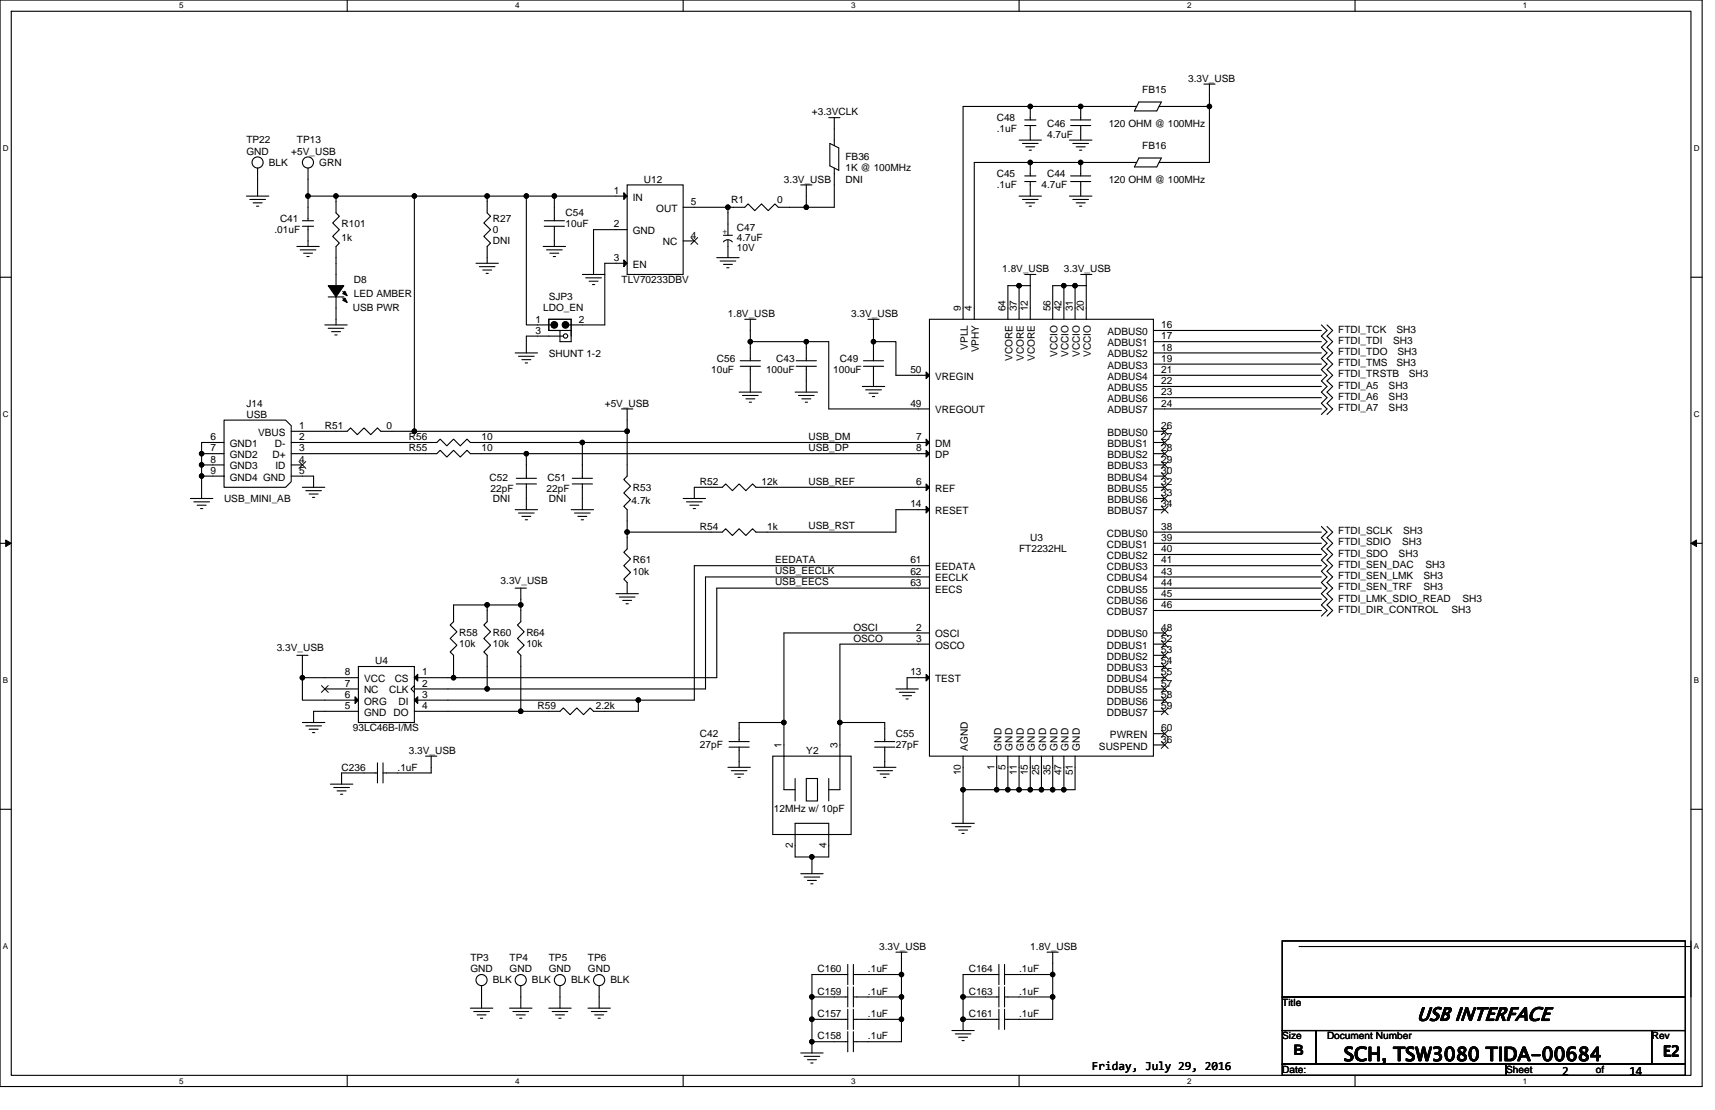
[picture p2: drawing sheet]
<svg xmlns="http://www.w3.org/2000/svg" width="432mm" height="279mm" viewBox="0 0 432 279" stroke-linecap="round" stroke-linejoin="round" font-family="sans-serif">
<path d="M0 0h428.6v273.5h-428.6zM2.8 2.8h422.9v267.9h-422.9z" fill="none" stroke="#000" stroke-width=".28"/>
<g fill="#fff">
<path d="M45.1 .3h1.1v2.3h-1.1z"/>
<path d="M45.1 271h1.1v2.2h-1.1z"/>
</g>
<path d="M87.4 0v2.8M87.4 270.7v2.8" fill="none" stroke="#000" stroke-width=".28"/>
<g fill="#fff">
<path d="M129.7 .3h1.1v2.3h-1.1z"/>
<path d="M129.7 271h1.1v2.2h-1.1z"/>
</g>
<path d="M172 0v2.8M172 270.7v2.8" fill="none" stroke="#000" stroke-width=".28"/>
<g fill="#fff">
<path d="M214.3 .3h1.1v2.3h-1.1z"/>
<path d="M214.3 271h1.1v2.2h-1.1z"/>
</g>
<path d="M256.6 0v2.8M256.6 270.7v2.8" fill="none" stroke="#000" stroke-width=".28"/>
<g fill="#fff">
<path d="M298.9 .3h1.1v2.3h-1.1z"/>
<path d="M298.9 271h1.1v2.2h-1.1z"/>
</g>
<path d="M341.2 0v2.8M341.2 270.7v2.8" fill="none" stroke="#000" stroke-width=".28"/>
<g fill="#fff">
<path d="M383.5 .3h1.1v2.3h-1.1z"/>
<path d="M383.5 271h1.1v2.2h-1.1z"/>
<path d="M.7 36.3h1.5v2.3h-1.5z"/>
<path d="M426.5 36.3h1.4v2.3h-1.4z"/>
<path d="M.7 103.3h1.5v2.2h-1.5z"/>
<path d="M426.5 103.3h1.4v2.2h-1.4z"/>
</g>
<path d="M0 69.8h2.8M425.7 69.8h2.9" fill="none" stroke="#000" stroke-width=".28"/>
<g fill="#fff">
<path d="M.7 170.2h1.4v2.3h-1.4z"/>
<path d="M426.5 170.2h1.3v2.3h-1.3z"/>
</g>
<path d="M0 136.8h2.8M425.7 136.8h2.9" fill="none" stroke="#000" stroke-width=".28"/>
<path d="M1.4 135.9l1.4 .9-1.4 .8zM425.7 136.8l1.4-.9v1.7z" fill="#000" stroke="#000" stroke-width=".25"/>
<g fill="#fff">
<path d="M.7 237.2h1.4v2.2h-1.4z"/>
<path d="M426.4 237.2h1.4v2.2h-1.4z"/>
</g>
<g fill="none" stroke="#000" stroke-width=".28">
<path d="M208.7 29.6h2.8M208.9 36.1l2.3 1.1v5.7l-2.3-1.2zM210.1 29.6v7.1M256.6 35.3h5.6M257.4 36.1h4M258 30.2h2.8M258 31.6h2.8M258.3 37h2.2M259.1 37.8h.6M259.4 31.6v3.7M259.4 26.8h-16.9v53.6M259.4 26.8h12.7"/>
<path d="M259.4 26.8v3.4M269.3 35.3h5.6M269.6 31.6h5M269.6 30.2h5M270.1 36.1h4M271 37h2.2M271.8 37.8h.6M272.1 26.8v3.4M272.1 31.6v3.7M272.1 26.8h14.1M286.7 25.7h5.7l-1.1 2.2h-5.7zM286.7 39.8h5.7l-1.1 2.2h-5.7z"/>
<path d="M303.1 21.2h2.8M304.5 21.2v5.6M304.5 26.8v14.1h-12.7M304.5 26.8h-12.7M62 49.4h5.7M62.9 50.2h3.9M63.7 51.1h2.3M64.6 51.9h.6M64.9 42.3v7.1M76.1 55.6h2.9M76.1 57h2.9M77.6 49.4v6.2"/>
<path d="M77.6 49.4h7M77.6 42.3v7.1M77.6 57v5M84.6 49.4h19.7M84.6 49.4v4.2l.8 .8-1.6 1.7 1.6 1.7-1.6 1.7 1.6 1.7-.8 .8v9.9M104.3 49.4h18.4M104.3 49.4v59.2M122.7 49.4h9.8M122.7 49.4v4.2l.8 .8-1.7 1.7 1.7 1.7-1.7 1.7 1.7 1.7-.8 .8v4.3M132.5 49.4v32.4h6.5M132.5 49.4h7.1M137 57h5.1"/>
<path d="M137 55.6h5.1M139.6 57v5M139.6 49.4v6.2M139.6 49.4h18.3M157.9 46.5h14.1v22.6h-14.1zM157.9 57.8h-8.5v11.3M172 52.2h11.3M182.2 59.2h2.2M183.3 52.2h4.2l.9-.9 1.6 1.7 1.7-1.7 1.7 1.7 1.7-1.7 .9 .9h7M183.3 52.2v7M201.6 46.5h2.8M203 46.5v5.7"/>
<path d="M210.1 42.3v9.9h-7.1M256.6 49.4h5.6M257.4 50.2h4M258 44.3h2.8M258 45.7h2.8M258.3 51.1h2.2M259.1 51.9h.6M259.4 45.7v3.7M259.4 40.9h-14.1v39.5M259.4 40.9h12.7M259.4 40.9v3.4M269.3 49.4h5.6"/>
<path d="M269.6 45.7h5M269.6 44.3h5M270.1 50.2h4M271 51.1h2.2M271.8 51.9h.6M272.1 40.9v3.4M272.1 45.7v3.7M286.2 40.9h-14.1M74.7 62h5.7M75.6 62.9h3.9M76.4 63.7h2.3M77.3 64.6h.5"/>
<path d="M82.6 74.7h4M84.6 74.7v7.1M86.3 73.3l.8 .9M86.3 75l.8 .9M119.8 66.3h5.7M120.7 67.1h3.9M121.5 68h2.3M122.4 68.8h.5M136.8 62h5.6M137.6 62.9h3.9M138.5 63.7h2.2M139.3 64.6h.6"/>
<path d="M146.6 69.1h5.7M147.5 69.9h3.9M148.3 70.8h2.3M149.2 71.6h.5M157.9 66.3h-5.6v15.5h-9.3M172 60.6h2.8M180.5 64.9h5.6M181.3 65.7h4M182.1 60.9a1.42 1.42 0 0 1 2.3 0M182.2 66.5h2.2M183 67.4h.6M183.3 60.3v4.6"/>
<path d="M256.6 71.9h2.8M256.6 71.9h-2.8v8.5M256.6 71.9v8.5M258 69.1h2.8M259.4 71.9v8.5M259.4 69.1v2.8M267.9 71.9h2.8M267.9 71.9h-2.9v8.5M267.9 71.9v8.5M270.7 71.9h2.8M270.7 71.9v8.5M272.1 69.1h2.8"/>
<path d="M273.5 71.9v8.5M273.5 69.1v2.8M81.8 81.8h5.6M82.6 82.6h4M83.5 83.5h2.2M84.3 84.3h.6M129.7 88.8h5.6M130.6 89.7h3.9M131.4 90.5h2.2M132.2 91.4h.6M138.2 80.4v2.8h5.6M138.2 80.4h5.6"/>
<path d="M138.2 80.4v2.8h2.8v2.8h2.8v-2.8M139 81.2h1.1v1.1h-1.1zM141.8 84.6h-9.3v4.2M143.8 80.4v2.8M143.8 80.4v4.2M186.1 98.7h5.6M186.4 92.2h5.1M186.4 90.8h5.1M186.9 99.5h4M187.5 80.4h2.8M188.9 86v4.8M188.9 80.4v5.6"/>
<path d="M188.9 92.2v6.5M188.9 86h14.1M200.2 98.7h5.6M200.5 92.2h5M200.5 90.8h5M201 99.5h4M203 86h5.7v16.9h25.3M203 86v4.8M203 92.2v6.5M217.1 97.3h5.7M217.4 92.2h5.1M217.4 90.8h5.1"/>
<path d="M218 98.1h3.9M218.5 80.4h2.8M218.8 99h2.3M219.6 99.8h.6M219.9 86v4.8M219.9 92.2v5.1M219.9 86h5.7v8.5h8.4M219.9 80.4v5.6M234 80.4h56.4v109.9h-56.4zM290.4 97.3h42.3M290.4 94.5h42.3M290.4 86h42.3"/>
<path d="M290.4 91.7h42.3M332.7 81.8l1.4 1.4-1.4 1.4 1.4 1.4-1.4 1.4 1.4 1.4-1.4 1.4 1.4 1.5-1.4 1.3 1.4 1.5-1.4 1.4 1.4 1.4-1.4 1.4 1.4 1.4-1.4 1.4 1.4 1.4-1.4 1.4M332.7 83.2h-42.3M332.7 88.8h-42.3M334.1 81.8l1.4 1.4-1.4 1.4 1.4 1.4-1.4 1.4 1.4 1.4-1.4 1.4 1.4 1.5-1.4 1.3 1.4 1.5-1.4 1.4 1.4 1.4-1.4 1.4 1.4 1.4-1.4 1.4 1.4 1.4-1.4 1.4M50.8 114.2h5.6M50.8 114.2v2.8h5.6M50.8 117v2.8M50.8 119.8v5.7M56.4 105.7h15.5l1.4 1.4v14.1l-1.4 1.5h-15.5zM56.4 111.4h-5.6v2.8M56.4 119.8h-5.6"/>
<path d="M73.3 108.6h14.1l.9-.9 1.7 1.7 1.7-1.7 1.6 1.7 1.7-1.7 .9 .9h8.4M73.3 114.2h36.7l.8-.9 1.7 1.7 1.7-1.7 1.7 1.7 1.7-1.7 .8 .9h14.1M73.3 119.8h5.7v2.9M73.3 111.4h36.7l.8-.9 1.7 1.7 1.7-1.7 1.7 1.7 1.7-1.7 .8 .9h28.2v9M73.3 117h2.8M104.3 108.6h53.6M132.5 114.2v6.2M132.5 114.2h101.5M146.6 111.4h87.4M156.5 102.9h2.8M157.9 102.9v5.7M157.9 108.6v11.2l-.8 .9 1.7 1.7-1.7 1.7 1.7 1.7-1.7 1.6 .8 .9v5.6h24l.8-.8 1.7 1.7 1.7-1.7 1.7 1.7 1.7-1.7 .8 .8h35.3v-5.6h8.4"/>
<path d="M187.8 100.4h2.2M188.6 101.2h.6M201.9 100.4h2.2M202.7 101.2h.6M290.4 102.9h42.3M290.4 100.1h42.3M290.4 108.6h2.8M290.4 117h2.8M290.4 111.4h2.8M290.4 114.2h2.8M290.4 119.8h2.8M47.9 125.5h5.7"/>
<path d="M48.8 126.3h3.9M49.6 127.2h2.3M50.5 128h.6M76.1 122.7h5.7M77 123.5h3.9M77.8 124.4h2.3M78.7 125.2h.5M129.7 128.3h5.6M130 121.8h5.1M130 120.4h5.1M130.6 129.1h3.9M131.4 130h2.2"/>
<path d="M132.2 130.8h.6M132.5 121.8v6.5M143.8 128.3h5.6M144.1 121.8h5.1M144.1 120.4h5.1M144.7 129.1h3.9M145.5 130h2.2M146.3 130.8h.6M146.6 121.8v6.5M157.9 133.9v4.3l-.8 .8 1.7 1.7-1.7 1.7 1.7 1.7-1.7 1.7 .8 .8v2.8M172 125.5h5.6M172.8 126.3h4"/>
<path d="M173.7 127.2h2.2M174.5 128h.6M234 122.7h-43.7l-.8-.9-1.7 1.7-1.7-1.7-1.7 1.7-1.7-1.7-.8 .9h-7.1v2.8M290.4 122.7h2.8M290.4 125.5h2.8M290.4 128.3h2.8M332.7 132.5l1.4 1.4-1.4 1.4 1.4 1.5-1.4 1.4 1.4 1.4-1.4 1.4 1.4 1.4-1.4 1.4 1.4 1.4-1.4 1.4 1.4 1.4-1.4 1.4 1.4 1.5-1.4 1.4 1.4 1.4-1.4 1.4M332.7 139.6h-42.3M332.7 136.8h-42.3M332.7 133.9h-42.3M334.1 132.5l1.4 1.4-1.4 1.4 1.4 1.5-1.4 1.4 1.4 1.4-1.4 1.4 1.4 1.4-1.4 1.4 1.4 1.4-1.4 1.4 1.4 1.4-1.4 1.4 1.4 1.5-1.4 1.4 1.4 1.4-1.4 1.4M122.7 152.3h-8.5v4.2l-.9 .8 1.7 1.7-1.7 1.7 1.7 1.7-1.7 1.7 .9 .9v5.6"/>
<path d="M122.7 152.3h8.4M122.7 152.3v4.2l-.9 .8 1.7 1.7-1.7 1.7 1.7 1.7-1.7 1.7 .9 .9v8.4M129.7 148h2.8M131.1 152.3v4.2l-.8 .8 1.7 1.7-1.7 1.7 1.7 1.7-1.7 1.7 .8 .9v14M131.1 148v4.3M155.1 149.4h5.6M155.9 150.3h4M156.8 151.1h2.2M157.6 152h.6M234 159.3h-36.6v22.6M234 142.4h-59.2v33.8h-14.1M234 148h-53.5v22.6h-66.3"/>
<path d="M234 145.2h-56.4v28.2h-54.9M290.4 159.3h2.8M332.7 145.2h-42.3M332.7 142.4h-42.3M332.7 148h-42.3M332.7 153.7h-42.3M332.7 150.9h-42.3M74.7 165h2.9M76.1 170.6v5.6h14.1M76.1 170.6h14.1M76.1 165v5.6M81.8 173.4h8.4"/>
<path d="M90.2 167.8h14.1v14.1h-14.1zM90.2 179h-11.2v2.9M104.3 179h26.8M104.3 172.6l-.8 .8 .8 .9M114.2 170.6h-9.9M122.7 173.4h-18.4M160.7 176.2v2.8h-11.3l-.8-.8-1.7 1.7-1.7-1.7-1.7 1.7-1.7-1.7-.8 .8h-9.9M160.7 176.2h-56.4M225.6 173.4h5.6M226.4 174.3h4M227.3 175.1h2.2M228.1 175.9h.6"/>
<path d="M234 162.1h-22.5v19.8M234 170.6h-5.6v2.8M290.4 170.6h2.8M290.4 173.4h2.8M290.4 176.2h2.8M290.4 179h2.8M290.4 162.1h2.8M290.4 165h2.8M290.4 167.8h2.8M76.1 181.9h5.7M77 182.7h3.9M77.8 183.6h2.3"/>
<path d="M78.7 184.4h.5M83.2 197.4h5.6M84 198.2h4M84.9 199.1h2.2M85.7 199.9h.6M95 192v5.1M95 194.6h-9v2.8M96.4 192v5.1M107.1 190.3h2.9M108.6 190.3v4.3h-12.2M183.3 193.1h5.6M183.6 188.1h5"/>
<path d="M183.6 186.7h5M184.1 194h4M185 194.8h2.2M185.8 195.7h.6M186.1 188.1v5M194.6 190.3h19.7v19.8h-19.7zM197.4 181.9h-11.3v4.8M197.4 181.9v16.9h2.8M200.2 196v5.6M203 196h2.8v5.6h-2.8zM208.7 196v5.6M211.5 181.9h11.3v4.8"/>
<path d="M211.5 181.9v16.9h-2.8M219.9 193.1h5.7M220.2 188.1h5.1M220.2 186.7h5.1M220.8 194h3.9M221.6 194.8h2.3M222.5 195.7h.5M222.8 188.1v5M242.5 198.8v8.4M242.5 190.3v8.5M242.5 198.8h8.5M251 198.8h2.8"/>
<path d="M251 190.3v8.5M253.8 198.8h2.8M253.8 190.3v8.5M256.6 198.8h2.8M256.6 190.3v8.5M259.4 198.8h2.8M259.4 190.3v8.5M262.2 198.8h2.8M262.2 190.3v8.5M265 198.8h2.9M265 190.3v8.5M267.9 190.3v8.5"/>
<path d="M270.7 190.3v8.5h-2.8M290.4 187.5h2.8M290.4 184.7h2.8M0 203.7h2.8M200.2 207.2h8.5v8.5h-8.5zM201.6 219.9h5.6M204.4 215.7v4.2M239.7 207.2h5.6M240.5 208.1h4M241.4 208.9h2.2M242.2 209.8h.6M425.7 203.7h2.9"/>
<path d="M202.5 220.8h3.9M203.3 221.6h2.2M204.1 222.5h.6M225.6 239.7h2.8M227 239.7v5.6M263.6 239.7h2.8M265 239.7v5.6M322.8 236.9h101.5v14.1h-101.5zM327.1 238.3h98.6M425.7 236.9v14.1M118.4 253.8h5.7M119.3 254.6h3.9"/>
<path d="M120.1 255.5h2.3M121 256.3h.5M121.2 248.1v5.7M128.3 253.8h5.6M129.1 254.6h4M130 255.5h2.2M130.8 256.3h.6M131.1 248.1v5.7M138.2 253.8h5.6M139 254.6h4M139.9 255.5h2.2M140.7 256.3h.6"/>
<path d="M141 248.1v5.7M148 253.8h5.7M148.9 254.6h3.9M149.7 255.5h2.3M150.6 256.3h.5M150.9 248.1v5.7M204.4 251v5.6M204.4 256.6v5.6M204.4 256.6h9M213.4 259.7v5.1M213.4 242.8v5M213.4 245.3h-9v5.7"/>
<path d="M213.4 254v5.1M213.4 248.4v5.1M213.4 251h-9M214.9 245.3h12.1M214.9 259.7v5.1M214.9 242.8v5M214.9 256.6h12.1M214.9 251h12.1M214.9 254v5.1M214.9 248.4v5.1M227 245.3v5.7M227 256.6v5.6h-12.1"/>
<path d="M227 251v5.6M239.7 259.4h5.6M242.5 251v5.6M242.5 256.6v2.8M242.5 256.6h9M242.5 251h9M251.5 248.4v5.1M251.5 242.8v5M251.5 254v5.1M251.5 245.3h-9v5.7M252.9 251h12.1M252.9 248.4v5.1"/>
<path d="M252.9 242.8v5M252.9 254v5.1M265 245.3v5.7M265 251v5.6h-12.1M265 245.3h-12.1M322.8 251h101.5v8.4h-101.5zM322.8 259.4h8.5v8.5h-8.5zM331.3 259.4h84.6v8.5h-84.6zM415.9 259.4h8.4v8.5h-8.4zM201.6 265h5.6M202.5 265.9h3.9M203.3 266.7h2.2"/>
<path d="M204.1 267.6h.6M204.4 262.2v2.8M213.4 262.2h-9M240.5 260.2h4M241.4 261.1h2.2M242.2 261.9h.6M322.8 267.9h56.4v2.8h-56.4zM379.2 267.9h45.1v2.8h-45.1z"/>
<circle cx="64.9" cy="40.9" r="1.4"/>
<circle cx="77.5" cy="40.9" r="1.4"/>
<circle cx="142.4" cy="81.8" r=".55"/>
<circle cx="142.4" cy="84.6" r=".55"/>
<circle cx="121.2" cy="246.7" r="1.4"/>
<circle cx="131.1" cy="246.7" r="1.4"/>
<circle cx="141" cy="246.7" r="1.4"/>
<circle cx="150.8" cy="246.7" r="1.4"/>
</g>
<g fill="#000" stroke="#000" stroke-width=".28">
<path d="M157.1 48.5l.8 .9-.8 .8zM157.1 65.4l.8 .9-.8 .8zM233.2 93.6l.8 .9-.8 .8zM233.2 110.5l.8 .9-.8 .8zM233.2 113.3l.8 .9-.8 .8zM233.2 121.8l.8 .9-.8 .8zM233.2 127.4l.8 .9-.8 .8zM89.4 175.4l.8 .8-.8 .9zM104.3 170.6l.9-.9v1.7zM104.3 176.2l.9-.8v1.7zM233.2 169.7l.8 .9-.8 .8z"/>
<path d="M82.6 71.9h4l-2 2.8z" fill-rule="evenodd"/>
<path d="M86.8 75l.6 1.1-1.1-.5z" fill-rule="evenodd"/>
<path d="M86.8 73.3l.6 1.1-1.1-.5z" fill-rule="evenodd"/>
<circle cx="259.4" cy="26.8" r=".55"/>
<circle cx="272.1" cy="26.8" r=".55"/>
<circle cx="304.5" cy="26.8" r=".55"/>
<circle cx="77.5" cy="49.3" r=".55"/>
<circle cx="84.6" cy="49.3" r=".55"/>
<circle cx="104.3" cy="49.3" r=".55"/>
<circle cx="122.7" cy="49.3" r=".56"/>
<circle cx="132.5" cy="49.3" r=".55"/>
<circle cx="139.6" cy="49.3" r=".55"/>
<circle cx="183.3" cy="52.2" r=".56"/>
<circle cx="203" cy="52.2" r=".56"/>
<circle cx="259.4" cy="40.9" r=".55"/>
<circle cx="272.1" cy="40.9" r=".55"/>
<circle cx="256.6" cy="71.9" r=".56"/>
<circle cx="267.8" cy="71.9" r=".55"/>
<circle cx="270.7" cy="71.9" r=".56"/>
<circle cx="139.6" cy="81.8" r=".84"/>
<circle cx="142.4" cy="81.8" r=".84"/>
<circle cx="188.9" cy="86" r=".55"/>
<circle cx="203" cy="86" r=".55"/>
<circle cx="219.9" cy="86" r=".55"/>
<circle cx="50.8" cy="117" r=".55"/>
<circle cx="50.8" cy="114.2" r=".55"/>
<circle cx="50.8" cy="119.8" r=".55"/>
<circle cx="104.3" cy="108.6" r=".56"/>
<circle cx="132.5" cy="114.2" r=".55"/>
<circle cx="146.6" cy="111.4" r=".55"/>
<circle cx="157.9" cy="108.6" r=".57"/>
<circle cx="157.9" cy="133.9" r=".56"/>
<circle cx="122.7" cy="152.2" r=".56"/>
<circle cx="131.1" cy="152.2" r=".55"/>
<circle cx="76.1" cy="170.6" r=".55"/>
<circle cx="114.2" cy="170.6" r=".55"/>
<circle cx="122.7" cy="173.4" r=".56"/>
<circle cx="131.1" cy="179" r=".56"/>
<circle cx="160.7" cy="176.2" r=".55"/>
<circle cx="197.4" cy="181.9" r=".55"/>
<circle cx="211.5" cy="181.9" r=".55"/>
<circle cx="242.5" cy="198.8" r=".56"/>
<circle cx="250.9" cy="198.8" r=".55"/>
<circle cx="253.7" cy="198.8" r=".55"/>
<circle cx="256.6" cy="198.8" r=".56"/>
<circle cx="259.4" cy="198.8" r=".55"/>
<circle cx="262.2" cy="198.8" r=".55"/>
<circle cx="265" cy="198.8" r=".55"/>
<circle cx="267.8" cy="198.8" r=".55"/>
<circle cx="204.4" cy="215.7" r=".55"/>
<circle cx="204.4" cy="256.6" r=".56"/>
<circle cx="204.4" cy="250.9" r=".55"/>
<circle cx="227" cy="256.6" r=".56"/>
<circle cx="227" cy="245.3" r=".55"/>
<circle cx="227" cy="250.9" r=".55"/>
<circle cx="242.5" cy="256.6" r=".57"/>
<circle cx="242.5" cy="250.9" r=".56"/>
<circle cx="265" cy="250.9" r=".55"/>
<circle cx="265" cy="245.3" r=".55"/>
<circle cx="204.4" cy="262.2" r=".55"/>
</g>
<g fill="none" stroke="#000" stroke-width=".25">
<path d="M174 59.8l1.7 1.7M175.7 59.8l-1.8 1.7M75.3 116.2l1.7 1.7M77 116.2l-1.7 1.7M292.4 107.7l1.7 1.7M292.4 116.2l1.7 1.7M292.4 110.5l1.7 1.7M292.4 113.3l1.7 1.8M292.4 119l1.7 1.7M294.1 107.7l-1.7 1.7M294.1 116.2l-1.7 1.7M294.1 110.5l-1.7 1.7"/>
<path d="M294.1 113.3l-1.7 1.8M294.1 119l-1.7 1.7M292.4 121.8l1.7 1.7M292.4 124.6l1.7 1.7M292.4 127.4l1.7 1.8M294.1 121.8l-1.7 1.7M294.1 124.6l-1.7 1.7M294.1 127.4l-1.7 1.8M292.4 158.5l1.7 1.7M294.1 158.5l-1.7 1.7M80.9 172.6l1.8 1.7M82.6 172.6l-1.7 1.7"/>
<path d="M292.4 169.7l1.7 1.8M292.4 172.6l1.7 1.7M292.4 175.4l1.7 1.7M292.4 178.2l1.7 1.7M292.4 161.3l1.7 1.7M292.4 164.1l1.7 1.7M292.4 166.9l1.7 1.7M294.1 169.7l-1.7 1.8M294.1 172.6l-1.7 1.7M294.1 175.4l-1.7 1.7M294.1 178.2l-1.7 1.7M294.1 161.3l-1.7 1.7"/>
<path d="M294.1 164.1l-1.7 1.7M294.1 166.9l-1.7 1.7M292.4 186.7l1.7 1.7M292.4 183.8l1.7 1.7M294.1 186.7l-1.7 1.7M294.1 183.8l-1.7 1.7"/>
</g>
<g font-size="4.8">
<text x="356.7" y="256.9">USB INTERFACE</text>
<text x="338.3" y="267">SCH, TSW3080 TIDA-00684</text>
</g>
<g font-size="3.7">
<text x="325.6" y="265.6">B</text>
<text x="418.7" y="265.9">E2</text>
</g>
<g font-size="3.1">
<text x="274.9" y="269.3">Friday, July 29, 2016</text>
<text x="393.3" y="270.7">2</text>
<text x="410.2" y="270.7">14</text>
</g>
<g font-size="2.5">
<text x="287.6" y="23.4">FB15</text>
<text x="299.1" y="20.6">3.3V_USB</text>
<text x="204.4" y="29">+3.3VCLK</text>
<text x="251" y="30.5">C48</text>
<text x="251" y="33.3">.1uF</text>
<text x="263.6" y="31.9">C46</text>
<text x="263.6" y="34.7">4.7uF</text>
<text x="279.1" y="31.9">120 OHM @ 100MHz</text>
<text x="62" y="36.1">TP22</text>
<text x="62" y="38.9">GND</text>
<text x="67.7" y="41.7">BLK</text>
<text x="73.3" y="38.9">+5V_USB</text>
<text x="74.7" y="36.1">TP13</text>
<text x="80.4" y="41.7">GRN</text>
<text x="212.9" y="40.3">FB36</text>
<text x="287.6" y="37.5">FB16</text>
<text x="162.1" y="46">U12</text>
<text x="197.4" y="46">3.3V_USB</text>
<text x="212.9" y="43.1">1K @ 100MHz</text>
<text x="212.9" y="46">DNI</text>
<text x="251" y="44.6">C45</text>
<text x="251" y="47.4">.1uF</text>
<text x="262.2" y="47.4">4.7uF</text>
<text x="263.6" y="44.6">C44</text>
<text x="279.1" y="46">120 OHM @ 100MHz</text>
<text x="154.5" y="48.8">1</text>
<text x="159.3" y="50.5">IN</text>
<text x="165.2" y="53.3">OUT</text>
<text x="174" y="51.6">5</text>
<text x="184.1" y="51">R1</text>
<text x="195.7" y="51">0</text>
<text x="69.1" y="58.7">.01uF</text>
<text x="70.5" y="55.8">C41</text>
<text x="86" y="57.2">R101</text>
<text x="124.1" y="55.8">R27</text>
<text x="124.1" y="58.7">0</text>
<text x="142.4" y="54.4">C54</text>
<text x="142.4" y="57.2">10uF</text>
<text x="154.5" y="57.2">2</text>
<text x="159.3" y="58.9">GND</text>
<text x="181.9" y="58.9">+</text>
<text x="185.5" y="58.1">C47</text>
<text x="86" y="60.6">1k</text>
<text x="124.1" y="61.5">DNI</text>
<text x="154.5" y="65.7">3</text>
<text x="166.9" y="61.8">NC</text>
<text x="174" y="60">4</text>
<text x="185.5" y="60.6">4.7uF</text>
<text x="185.5" y="63.2">10V</text>
<text x="89.1" y="71.3">D8</text>
<text x="156.5" y="71.3">TLV70233DBV</text>
<text x="159.3" y="67.4">EN</text>
<text x="252.3" y="68.5">1.8V_USB</text>
<text x="267.9" y="68.5">3.3V_USB</text>
<text x="89.1" y="74.7">LED AMBER</text>
<text x="138.2" y="75.6">SJP3</text>
<text x="88.8" y="78.4">USB PWR</text>
<text x="134.8" y="81.2">1</text>
<text x="136.8" y="78.4">LDO_EN</text>
<text x="145.8" y="81.2">2</text>
<text x="183.3" y="79.8">1.8V_USB</text>
<text x="214.3" y="79.8">3.3V_USB</text>
<text x="241.9" y="78.4" transform="rotate(-90 241.9 78.4)">9</text>
<text x="244.7" y="78.4" transform="rotate(-90 244.7 78.4)">4</text>
<text x="253.2" y="78.4" transform="rotate(-90 253.2 78.4)">64</text>
<text x="256" y="78.4" transform="rotate(-90 256 78.4)">37</text>
<text x="258.8" y="78.4" transform="rotate(-90 258.8 78.4)">12</text>
<text x="264.5" y="78.4" transform="rotate(-90 264.5 78.4)">56</text>
<text x="267.3" y="78.4" transform="rotate(-90 267.3 78.4)">42</text>
<text x="270.1" y="78.4" transform="rotate(-90 270.1 78.4)">31</text>
<text x="272.9" y="78.4" transform="rotate(-90 272.9 78.4)">20</text>
<text x="292.4" y="82.6">16</text>
<text x="336.9" y="83.7">FTDI_TCK</text>
<text x="351.6" y="83.7">SH3</text>
<text x="134.8" y="84">3</text>
<text x="138.2" y="89.9">SHUNT 1-2</text>
<text x="243.7" y="88" transform="rotate(-90 243.7 88)">VPLL</text>
<text x="246.5" y="88.7" transform="rotate(-90 246.5 88.7)">VPHY</text>
<text x="266.2" y="89.8" transform="rotate(-90 266.2 89.8)">VCCIO</text>
<text x="269" y="89.8" transform="rotate(-90 269 89.8)">VCCIO</text>
<text x="271.9" y="89.8" transform="rotate(-90 271.9 89.8)">VCCIO</text>
<text x="274.7" y="89.8" transform="rotate(-90 274.7 89.8)">VCCIO</text>
<text x="278.8" y="84.3">ADBUS0</text>
<text x="278.8" y="87.1">ADBUS1</text>
<text x="278.8" y="90">ADBUS2</text>
<text x="292.4" y="85.4">17</text>
<text x="292.4" y="88.2">18</text>
<text x="336.9" y="86.6">FTDI_TDI</text>
<text x="336.9" y="89.4">FTDI_TDO</text>
<text x="350.8" y="86.6">SH3</text>
<text x="351.9" y="89.4">SH3</text>
<text x="179" y="93.9">10uF</text>
<text x="180.5" y="91.1">C56</text>
<text x="192.9" y="93.9">100uF</text>
<text x="195.4" y="91.1">C43</text>
<text x="209.8" y="93.9">100uF</text>
<text x="211.5" y="91.1">C49</text>
<text x="229.2" y="93.9">50</text>
<text x="235.4" y="95.6">VREGIN</text>
<text x="255" y="90.8" transform="rotate(-90 255 90.8)">VCORE</text>
<text x="257.8" y="90.8" transform="rotate(-90 257.8 90.8)">VCORE</text>
<text x="260.6" y="90.8" transform="rotate(-90 260.6 90.8)">VCORE</text>
<text x="278.8" y="92.8">ADBUS3</text>
<text x="278.8" y="95.6">ADBUS4</text>
<text x="292.4" y="91.1">19</text>
<text x="292.4" y="93.9">21</text>
<text x="336.9" y="95">FTDI_TRSTB</text>
<text x="336.9" y="92.2">FTDI_TMS</text>
<text x="351.6" y="92.2">SH3</text>
<text x="354.7" y="95">SH3</text>
<text x="278.8" y="101.2">ADBUS6</text>
<text x="278.8" y="98.4">ADBUS5</text>
<text x="292.4" y="99.5">23</text>
<text x="292.4" y="96.7">22</text>
<text x="336.9" y="97.8">FTDI_A5</text>
<text x="336.9" y="100.6">FTDI_A6</text>
<text x="349.6" y="97.8">SH3</text>
<text x="349.6" y="100.6">SH3</text>
<text x="62" y="102.3">J14</text>
<text x="62" y="105.2">USB</text>
<text x="75.3" y="108">1</text>
<text x="81.8" y="108">R51</text>
<text x="97.3" y="108">0</text>
<text x="152.3" y="102.3">+5V_USB</text>
<text x="229.2" y="102.3">49</text>
<text x="235.4" y="104.1">VREGOUT</text>
<text x="278.8" y="104.1">ADBUS7</text>
<text x="292.4" y="102.3">24</text>
<text x="292.4" y="108">26</text>
<text x="336.9" y="103.5">FTDI_A7</text>
<text x="349.6" y="103.5">SH3</text>
<text x="53" y="110.8">6</text>
<text x="53" y="113.6">7</text>
<text x="57.8" y="112.5">GND1</text>
<text x="65" y="109.7">VBUS</text>
<text x="69.2" y="112.5">D-</text>
<text x="75.3" y="113.6">3</text>
<text x="75.3" y="110.8">2</text>
<text x="102.9" y="113.6">R55</text>
<text x="102.9" y="110.8">R56</text>
<text x="121.2" y="113.6">10</text>
<text x="121.2" y="110.8">10</text>
<text x="203.6" y="113.5">USB_DP</text>
<text x="203.6" y="110.7">USB_DM</text>
<text x="230.6" y="110.8">7</text>
<text x="230.6" y="113.6">8</text>
<text x="235.4" y="112.5">DM</text>
<text x="278.8" y="109.7">BDBUS0</text>
<text x="278.8" y="112.5">BDBUS1</text>
<text x="292.4" y="110.8">27</text>
<text x="292.4" y="113.6">28</text>
<text x="53" y="116.4">8</text>
<text x="53" y="119.3">9</text>
<text x="57.8" y="115.3">GND2</text>
<text x="57.8" y="118.2">GND3</text>
<text x="68.6" y="115.3">D+</text>
<text x="69.4" y="118.2">ID</text>
<text x="75.3" y="116.4">4</text>
<text x="75.3" y="119.3">5</text>
<text x="235.4" y="115.3">DP</text>
<text x="278.8" y="118.2">BDBUS3</text>
<text x="278.8" y="115.3">BDBUS2</text>
<text x="292.4" y="116.4">29</text>
<text x="292.4" y="119.3">30</text>
<text x="57.8" y="121">GND4 GND</text>
<text x="123.2" y="121">C52</text>
<text x="123.5" y="123.8">22pF</text>
<text x="137.6" y="123.8">22pF</text>
<text x="137.9" y="121">C51</text>
<text x="159.3" y="123.5">R53</text>
<text x="176.2" y="122.1">R52</text>
<text x="191.7" y="122.1">12k</text>
<text x="203.6" y="122">USB_REF</text>
<text x="230.6" y="122.1">6</text>
<text x="235.4" y="123.8">REF</text>
<text x="278.8" y="123.8">BDBUS5</text>
<text x="278.8" y="121">BDBUS4</text>
<text x="292.4" y="122.1">32</text>
<text x="292.4" y="124.9">33</text>
<text x="56.4" y="126.3">USB_MINI_AB</text>
<text x="124.1" y="126.3">DNI</text>
<text x="138.2" y="126.3">DNI</text>
<text x="159" y="126.9">4.7k</text>
<text x="229.2" y="127.7">14</text>
<text x="235.4" y="129.4">RESET</text>
<text x="278.8" y="126.6">BDBUS6</text>
<text x="278.8" y="129.4">BDBUS7</text>
<text x="292.4" y="127.7">34</text>
<text x="176.2" y="133.4">R54</text>
<text x="193.1" y="133.4">1k</text>
<text x="203.6" y="133.3">USB_RST</text>
<text x="259.4" y="136.2">U3</text>
<text x="278.7" y="135.1">CDBUS0</text>
<text x="278.7" y="137.9">CDBUS1</text>
<text x="292.4" y="133.4">38</text>
<text x="292.4" y="136.2">39</text>
<text x="336.9" y="134.5">FTDI_SCLK</text>
<text x="336.9" y="137.3">FTDI_SDIO</text>
<text x="353" y="137.3">SH3</text>
<text x="353.3" y="134.5">SH3</text>
<text x="159.3" y="141.8">R61</text>
<text x="195.1" y="141.8">EEDATA</text>
<text x="229.2" y="141.8">61</text>
<text x="235.4" y="143.5">EEDATA</text>
<text x="256.6" y="139">FT2232HL</text>
<text x="278.7" y="140.7">CDBUS2</text>
<text x="278.7" y="143.5">CDBUS3</text>
<text x="292.4" y="139">40</text>
<text x="292.4" y="141.8">41</text>
<text x="336.9" y="140.1">FTDI_SDO</text>
<text x="336.9" y="142.9">FTDI_SEN_DAC</text>
<text x="352.2" y="140.1">SH3</text>
<text x="358.9" y="142.9">SH3</text>
<text x="126" y="146.9">3.3V_USB</text>
<text x="159.3" y="144.6">10k</text>
<text x="195.1" y="147.4">USB_EECS</text>
<text x="195.1" y="144.5">USB_EECLK</text>
<text x="229.2" y="144.6">62</text>
<text x="229.2" y="147.4">63</text>
<text x="235.4" y="146.4">EECLK</text>
<text x="235.4" y="149.2">EECS</text>
<text x="278.7" y="149.2">CDBUS5</text>
<text x="278.7" y="146.4">CDBUS4</text>
<text x="292.4" y="147.4">44</text>
<text x="292.4" y="144.6">43</text>
<text x="336.9" y="145.8">FTDI_SEN_LMK</text>
<text x="336.9" y="148.6">FTDI_SEN_TRF</text>
<text x="358.4" y="145.8">SH3</text>
<text x="358.4" y="148.6">SH3</text>
<text x="278.7" y="152">CDBUS6</text>
<text x="278.7" y="154.8">CDBUS7</text>
<text x="292.4" y="150.3">45</text>
<text x="292.4" y="153.1">46</text>
<text x="336.9" y="151.4">FTDI_LMK_SDIO_READ</text>
<text x="336.9" y="154.2">FTDI_DIR_CONTROL</text>
<text x="365.4" y="154.2">SH3</text>
<text x="368.2" y="151.4">SH3</text>
<text x="115.6" y="160.1">R58</text>
<text x="124.1" y="160.1">R60</text>
<text x="132.5" y="160.1">R64</text>
<text x="214.9" y="158.7">OSCI</text>
<text x="214.9" y="161.6">OSCO</text>
<text x="230.6" y="158.7">2</text>
<text x="230.6" y="161.5">3</text>
<text x="235.4" y="160.5">OSCI</text>
<text x="278.7" y="160.5">DDBUS0</text>
<text x="292.4" y="158.7">48</text>
<text x="292.4" y="161.5">52</text>
<text x="69.7" y="163.8">3.3V_USB</text>
<text x="94.5" y="167.2">U4</text>
<text x="115.6" y="163">10k</text>
<text x="124.1" y="163">10k</text>
<text x="132.5" y="163">10k</text>
<text x="235.4" y="163.3">OSCO</text>
<text x="278.7" y="163.3">DDBUS1</text>
<text x="278.7" y="166.1">DDBUS2</text>
<text x="292.4" y="164.4">53</text>
<text x="292.4" y="167.2">54</text>
<text x="86.8" y="172.8">7</text>
<text x="86.8" y="170">8</text>
<text x="91.7" y="171.7">VCC</text>
<text x="99.4" y="171.7">CS</text>
<text x="106.3" y="172.8">2</text>
<text x="106.3" y="170">1</text>
<text x="229.2" y="170">13</text>
<text x="235.4" y="171.7">TEST</text>
<text x="278.7" y="171.7">DDBUS4</text>
<text x="278.7" y="168.9">DDBUS3</text>
<text x="292.4" y="170">55</text>
<text x="292.4" y="172.8">57</text>
<text x="86.8" y="178.5">5</text>
<text x="86.8" y="175.6">6</text>
<text x="91.7" y="177.4">ORG</text>
<text x="91.7" y="174.6">NC</text>
<text x="98" y="174.6">CLK</text>
<text x="100.4" y="177.4">DI</text>
<text x="106.3" y="178.5">4</text>
<text x="106.3" y="175.6">3</text>
<text x="135.3" y="178.5">R59</text>
<text x="150" y="178.5">2.2k</text>
<text x="278.7" y="174.6">DDBUS5</text>
<text x="278.7" y="177.4">DDBUS6</text>
<text x="292.4" y="175.6">58</text>
<text x="292.4" y="178.5">59</text>
<text x="88.8" y="184.1">93LC46B-I/MS</text>
<text x="91.7" y="180.2">GND</text>
<text x="99.1" y="180.2">DO</text>
<text x="176.2" y="185.5">C42</text>
<text x="225.6" y="185.5">C55</text>
<text x="278.7" y="180.2">DDBUS7</text>
<text x="279.5" y="185.8">PWREN</text>
<text x="292.4" y="184.1">60</text>
<text x="102.9" y="189.8">3.3V_USB</text>
<text x="176.2" y="188.3">27pF</text>
<text x="196.8" y="188.4" transform="rotate(-90 196.8 188.4)">1</text>
<text x="203" y="189.8">Y2</text>
<text x="210.9" y="188.4" transform="rotate(-90 210.9 188.4)">3</text>
<text x="225.6" y="188.3">27pF</text>
<text x="243.7" y="188.9" transform="rotate(-90 243.7 188.9)">AGND</text>
<text x="252.1" y="188.9" transform="rotate(-90 252.1 188.9)">GND</text>
<text x="255" y="188.9" transform="rotate(-90 255 188.9)">GND</text>
<text x="257.8" y="188.9" transform="rotate(-90 257.8 188.9)">GND</text>
<text x="260.6" y="188.9" transform="rotate(-90 260.6 188.9)">GND</text>
<text x="263.4" y="188.9" transform="rotate(-90 263.4 188.9)">GND</text>
<text x="266.2" y="188.9" transform="rotate(-90 266.2 188.9)">GND</text>
<text x="269" y="188.9" transform="rotate(-90 269 188.9)">GND</text>
<text x="271.9" y="188.9" transform="rotate(-90 271.9 188.9)">GND</text>
<text x="276.7" y="188.7">SUSPEND</text>
<text x="292.4" y="186.9">36</text>
<text x="86" y="194">C236</text>
<text x="100.1" y="194">.1uF</text>
<text x="241.9" y="195.1" transform="rotate(-90 241.9 195.1)">10</text>
<text x="250.4" y="193.7" transform="rotate(-90 250.4 193.7)">1</text>
<text x="253.2" y="193.7" transform="rotate(-90 253.2 193.7)">5</text>
<text x="256" y="195.1" transform="rotate(-90 256 195.1)">11</text>
<text x="258.8" y="195.1" transform="rotate(-90 258.8 195.1)">15</text>
<text x="261.6" y="195.1" transform="rotate(-90 261.6 195.1)">25</text>
<text x="264.5" y="195.1" transform="rotate(-90 264.5 195.1)">35</text>
<text x="267.3" y="195.1" transform="rotate(-90 267.3 195.1)">47</text>
<text x="270.1" y="195.1" transform="rotate(-90 270.1 195.1)">51</text>
<text x="194.8" y="204.4">12MHz w/ 10pF</text>
<text x="199.6" y="213.4" transform="rotate(-90 199.6 213.4)">2</text>
<text x="208.1" y="213.4" transform="rotate(-90 208.1 213.4)">4</text>
<text x="221.3" y="239.1">3.3V_USB</text>
<text x="259.4" y="239.1">1.8V_USB</text>
<text x="118.4" y="241.9">TP3</text>
<text x="118.4" y="244.7">GND</text>
<text x="128.3" y="241.9">TP4</text>
<text x="128.3" y="244.7">GND</text>
<text x="138.2" y="241.9">TP5</text>
<text x="138.2" y="244.7">GND</text>
<text x="148" y="241.9">TP6</text>
<text x="148" y="244.7">GND</text>
<text x="205.8" y="244.7">C160</text>
<text x="218.5" y="244.7">.1uF</text>
<text x="243.9" y="244.7">C164</text>
<text x="256.6" y="244.7">.1uF</text>
<text x="124.1" y="247.5">BLK</text>
<text x="133.9" y="247.5">BLK</text>
<text x="143.8" y="247.5">BLK</text>
<text x="153.7" y="247.5">BLK</text>
<text x="205.8" y="250.4">C159</text>
<text x="218.5" y="250.4">.1uF</text>
<text x="243.9" y="250.4">C163</text>
<text x="256.6" y="250.4">.1uF</text>
<text x="205.8" y="256">C157</text>
<text x="218.5" y="256">.1uF</text>
<text x="243.9" y="256">C161</text>
<text x="256.6" y="256">.1uF</text>
<text x="322.8" y="253.2">Title</text>
<text x="205.8" y="261.6">C158</text>
<text x="218.5" y="261.6">.1uF</text>
<text x="322.8" y="261.6">Size</text>
<text x="334.1" y="261.6">Document Number</text>
<text x="415.9" y="261.6">Rev</text>
<text x="322.8" y="270.1">Date:</text>
<text x="379.2" y="270.1">Sheet</text>
<text x="401.8" y="270.1">of</text>
</g>
<g font-size="2">
<text x="45.1" y="2.1">5</text>
<text x="129.7" y="2.1">4</text>
<text x="214.3" y="2.1">3</text>
<text x="298.9" y="2.1">2</text>
<text x="383.5" y="2.1">1</text>
<text x=".7" y="38.1">D</text>
<text x="426.5" y="38.1">D</text>
<text x=".7" y="105.1">C</text>
<text x="426.5" y="105.1">C</text>
<text x=".7" y="172">B</text>
<text x="426.5" y="172">B</text>
<text x=".7" y="239">A</text>
<text x="426.5" y="239">A</text>
<text x="45.1" y="272.8">5</text>
<text x="129.7" y="272.8">4</text>
<text x="214.3" y="272.8">3</text>
<text x="298.9" y="272.8">2</text>
<text x="383.5" y="272.8">1</text>
</g>
</svg>
